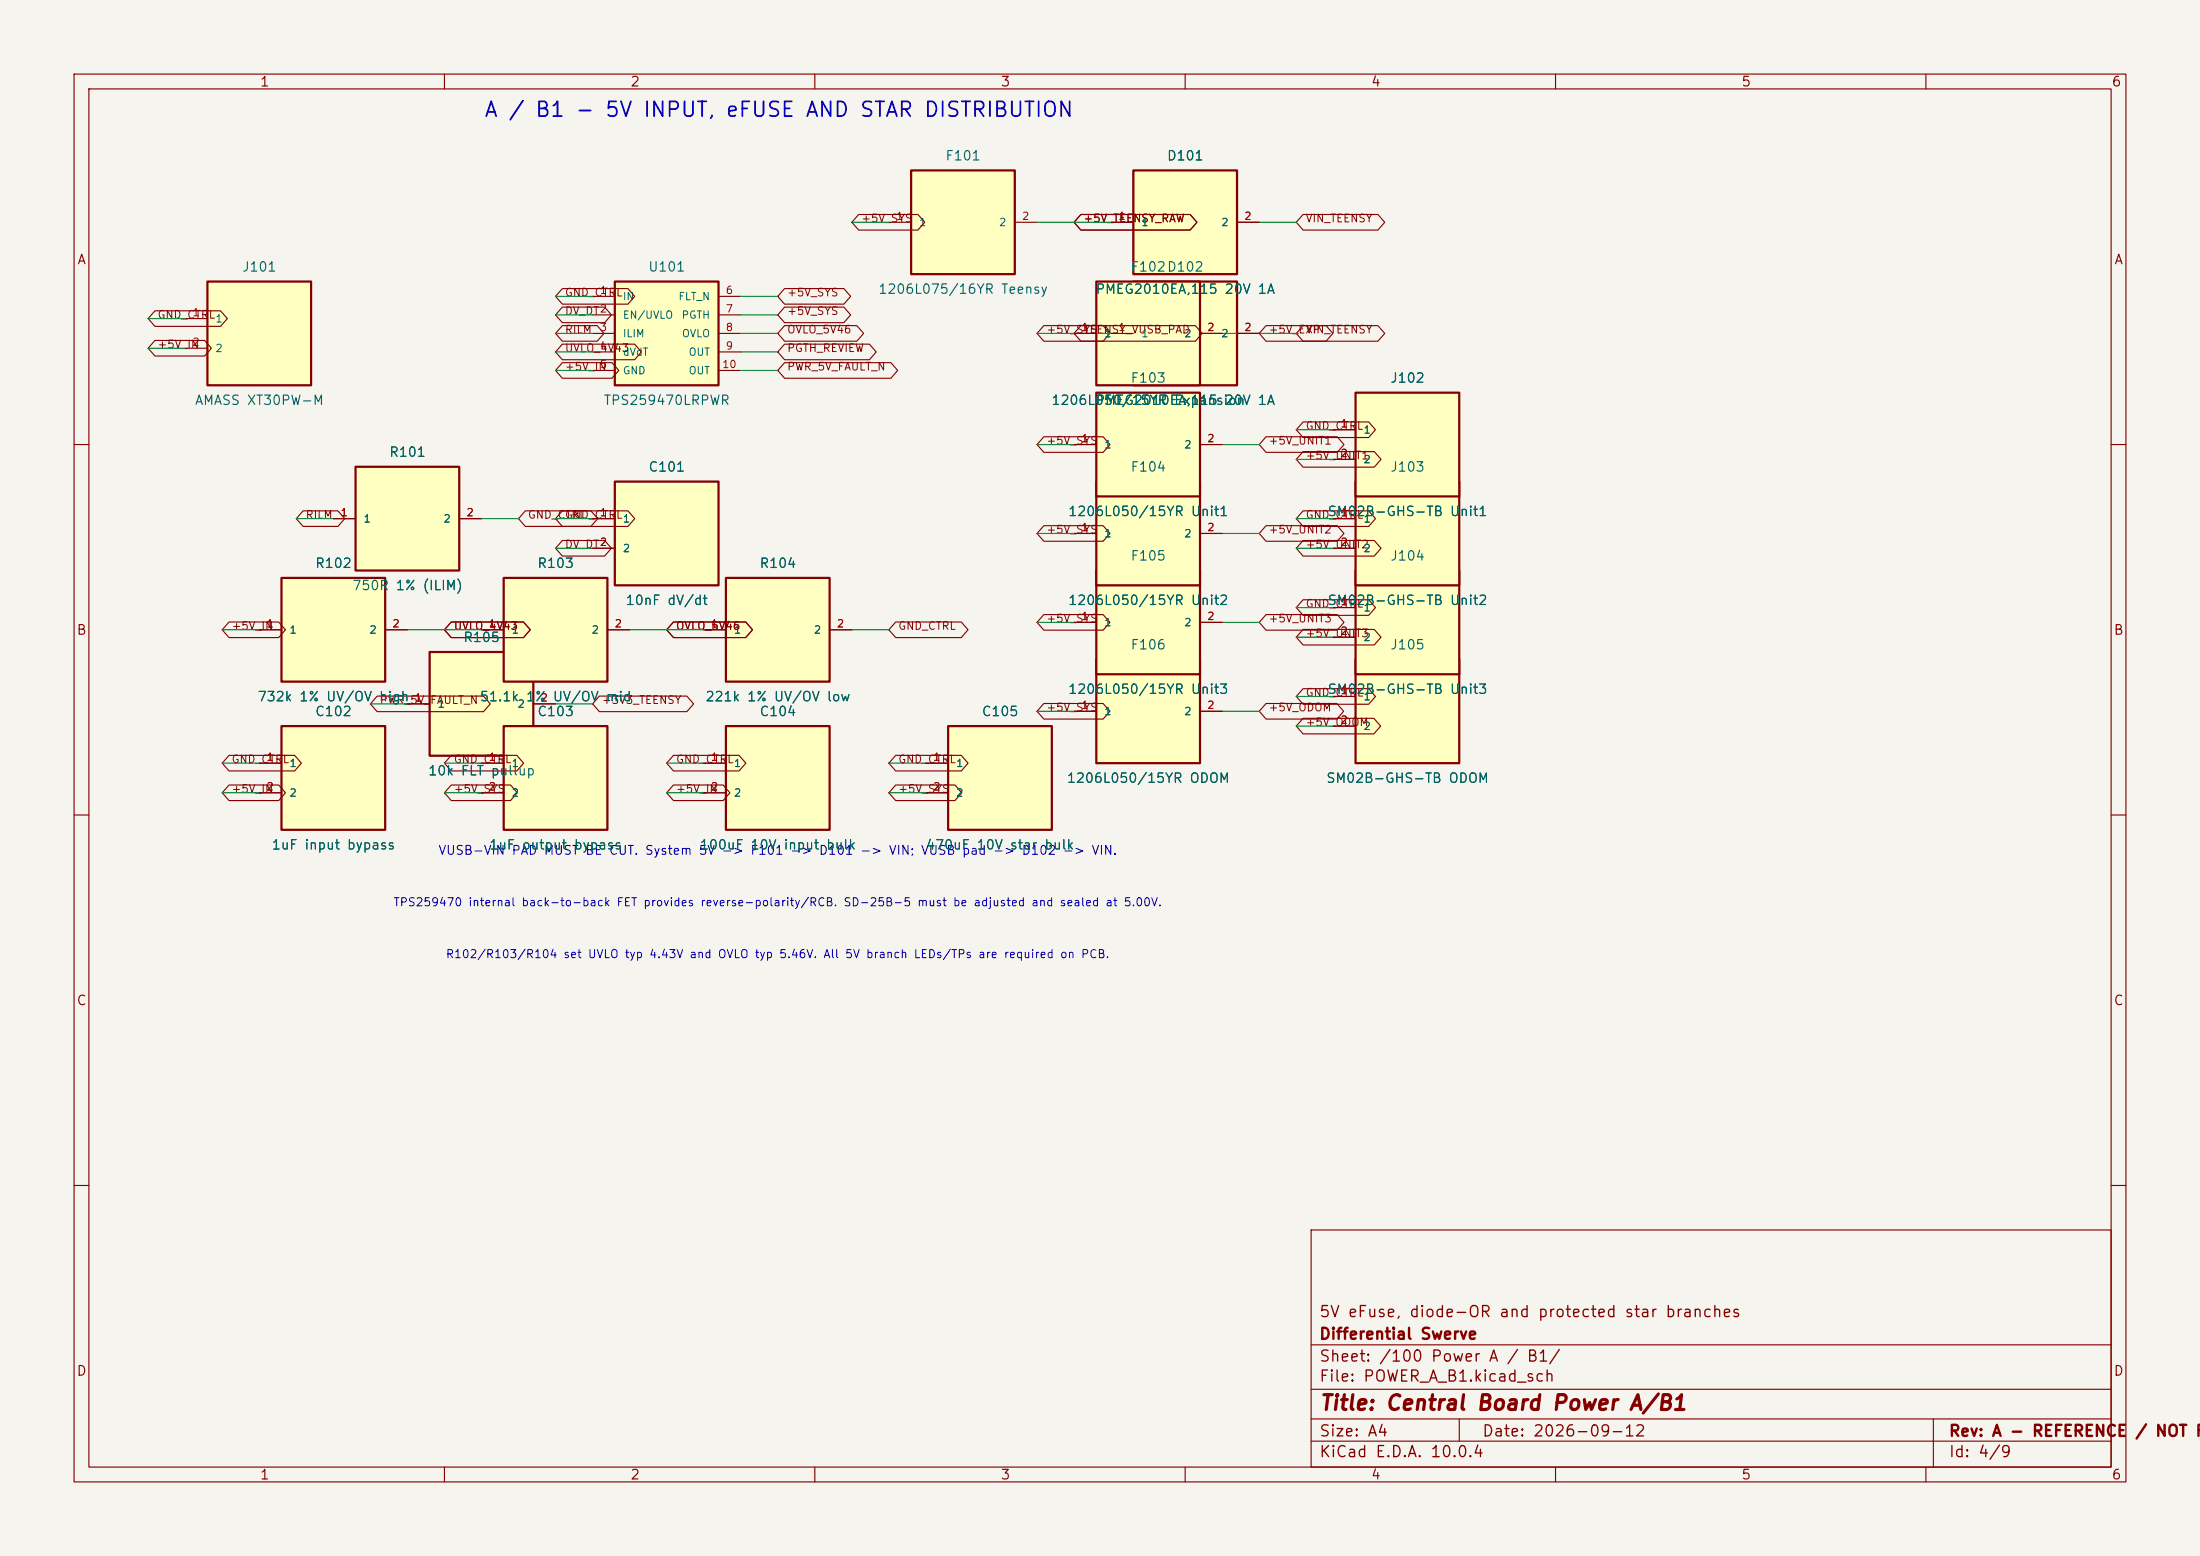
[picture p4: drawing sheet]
<svg xmlns="http://www.w3.org/2000/svg" width="297mm" height="210mm" viewBox="0 0 297 210" stroke-linecap="round" stroke-linejoin="round" font-family="sans-serif">
<path d="M0 0h297v210h-297z" fill="#f5f4ef" stroke="#f5f4ef" stroke-width=".14"/>
<g fill="none" stroke="#840000" stroke-width=".15">
<path d="M10 10h277v190h-277zM12 12h273v186h-273zM60 10v2M110 10v2M160 10v2M210 10v2M260 10v2M10 60h2M285 60h2M10 110h2M285 110h2M10 160h2"/>
<path d="M177 166h108v32h-108zM285 160h2M60 198v2M110 198v2M160 198v2M177 194.5h108M177 191.5h108M177 187.5h108M177 181.5h108M197 191.5v3M210 198v2M260 198v2"/>
<path d="M261 191.5v6.5"/>
</g>
<path d="M128 98h14v14h-14z" fill="#ffffc2"/>
<path d="M128 98h14v14h-14z" fill="none" stroke="#840000" stroke-width=".3"/>
<path d="M125 103h3M125 107h3" fill="none" stroke="#840000" stroke-width=".15"/>
<path d="M148 89h14v14h-14z" fill="#ffffc2"/>
<path d="M148 89h14v14h-14z" fill="none" stroke="#840000" stroke-width=".3"/>
<path d="M145 96h3M162 96h3" fill="none" stroke="#840000" stroke-width=".15"/>
<path d="M183 89h14v14h-14z" fill="#ffffc2"/>
<path d="M183 89h14v14h-14z" fill="none" stroke="#840000" stroke-width=".3"/>
<path d="M180 94h3M180 98h3" fill="none" stroke="#840000" stroke-width=".15"/>
<path d="M58 88h14v14h-14z" fill="#ffffc2"/>
<path d="M58 88h14v14h-14z" fill="none" stroke="#840000" stroke-width=".3"/>
<path d="M55 95h3M72 95h3" fill="none" stroke="#840000" stroke-width=".15"/>
<path d="M183 77h14v14h-14z" fill="#ffffc2"/>
<path d="M183 77h14v14h-14z" fill="none" stroke="#840000" stroke-width=".3"/>
<path d="M180 82h3M180 86h3" fill="none" stroke="#840000" stroke-width=".15"/>
<path d="M68 78h14v14h-14z" fill="#ffffc2"/>
<path d="M68 78h14v14h-14z" fill="none" stroke="#840000" stroke-width=".3"/>
<path d="M65 85h3M82 85h3" fill="none" stroke="#840000" stroke-width=".15"/>
<path d="M183 65h14v14h-14z" fill="#ffffc2"/>
<path d="M183 65h14v14h-14z" fill="none" stroke="#840000" stroke-width=".3"/>
<path d="M180 70h3M180 74h3" fill="none" stroke="#840000" stroke-width=".15"/>
<path d="M183 53h14v14h-14z" fill="#ffffc2"/>
<path d="M183 53h14v14h-14z" fill="none" stroke="#840000" stroke-width=".3"/>
<path d="M180 58h3M180 62h3" fill="none" stroke="#840000" stroke-width=".15"/>
<path d="M148 77h14v14h-14z" fill="#ffffc2"/>
<path d="M148 77h14v14h-14z" fill="none" stroke="#840000" stroke-width=".3"/>
<path d="M145 84h3M162 84h3" fill="none" stroke="#840000" stroke-width=".15"/>
<path d="M98 78h14v14h-14z" fill="#ffffc2"/>
<path d="M98 78h14v14h-14z" fill="none" stroke="#840000" stroke-width=".3"/>
<path d="M95 85h3M112 85h3" fill="none" stroke="#840000" stroke-width=".15"/>
<path d="M83 65h14v14h-14z" fill="#ffffc2"/>
<path d="M83 65h14v14h-14z" fill="none" stroke="#840000" stroke-width=".3"/>
<path d="M80 70h3M80 74h3" fill="none" stroke="#840000" stroke-width=".15"/>
<path d="M48 63h14v14h-14z" fill="#ffffc2"/>
<path d="M48 63h14v14h-14z" fill="none" stroke="#840000" stroke-width=".3"/>
<path d="M45 70h3M62 70h3" fill="none" stroke="#840000" stroke-width=".15"/>
<path d="M148 65h14v14h-14z" fill="#ffffc2"/>
<path d="M148 65h14v14h-14z" fill="none" stroke="#840000" stroke-width=".3"/>
<path d="M145 72h3M162 72h3" fill="none" stroke="#840000" stroke-width=".15"/>
<path d="M38 98h14v14h-14z" fill="#ffffc2"/>
<path d="M38 98h14v14h-14z" fill="none" stroke="#840000" stroke-width=".3"/>
<path d="M35 103h3M35 107h3" fill="none" stroke="#840000" stroke-width=".15"/>
<path d="M148 53h14v14h-14z" fill="#ffffc2"/>
<path d="M148 53h14v14h-14z" fill="none" stroke="#840000" stroke-width=".3"/>
<path d="M145 60h3M162 60h3" fill="none" stroke="#840000" stroke-width=".15"/>
<path d="M153 38h14v14h-14z" fill="#ffffc2"/>
<path d="M153 38h14v14h-14z" fill="none" stroke="#840000" stroke-width=".3"/>
<path d="M150 45h3M167 45h3" fill="none" stroke="#840000" stroke-width=".15"/>
<path d="M148 38h14v14h-14z" fill="#ffffc2"/>
<path d="M148 38h14v14h-14z" fill="none" stroke="#840000" stroke-width=".3"/>
<path d="M145 45h3M162 45h3" fill="none" stroke="#840000" stroke-width=".15"/>
<path d="M68 98h14v14h-14z" fill="#ffffc2"/>
<path d="M68 98h14v14h-14z" fill="none" stroke="#840000" stroke-width=".3"/>
<path d="M65 103h3M65 107h3" fill="none" stroke="#840000" stroke-width=".15"/>
<path d="M83 38h14v14h-14z" fill="#ffffc2"/>
<path d="M83 38h14v14h-14z" fill="none" stroke="#840000" stroke-width=".3"/>
<path d="M80 40h3M80 42.5h3M80 45h3M80 47.5h3M80 50h3M97 40h3M97 42.5h3M97 45h3M97 47.5h3M97 50h3" fill="none" stroke="#840000" stroke-width=".15"/>
<path d="M98 98h14v14h-14z" fill="#ffffc2"/>
<path d="M98 98h14v14h-14z" fill="none" stroke="#840000" stroke-width=".3"/>
<path d="M95 103h3M95 107h3" fill="none" stroke="#840000" stroke-width=".15"/>
<path d="M153 23h14v14h-14z" fill="#ffffc2"/>
<path d="M153 23h14v14h-14z" fill="none" stroke="#840000" stroke-width=".3"/>
<path d="M150 30h3M167 30h3" fill="none" stroke="#840000" stroke-width=".15"/>
<path d="M38 78h14v14h-14z" fill="#ffffc2"/>
<path d="M38 78h14v14h-14z" fill="none" stroke="#840000" stroke-width=".3"/>
<path d="M35 85h3M52 85h3" fill="none" stroke="#840000" stroke-width=".15"/>
<path d="M28 38h14v14h-14z" fill="#ffffc2"/>
<path d="M28 38h14v14h-14z" fill="none" stroke="#840000" stroke-width=".3"/>
<path d="M25 43h3M25 47h3" fill="none" stroke="#840000" stroke-width=".15"/>
<path d="M123 23h14v14h-14z" fill="#ffffc2"/>
<path d="M123 23h14v14h-14z" fill="none" stroke="#840000" stroke-width=".3"/>
<g fill="none" stroke="#840000" stroke-width=".15">
<path d="M75.9 38.9h8.9l.9 1.1-.9 1.1h-8.9l-.9-1.1zM105.9 38.9h8l.9 1.1-.9 1.1h-8l-.9-1.1zM115.9 28.9h8l.9 1.1-.9 1.1h-8l-.9-1.1zM120 30h3M137 30h3M145.9 28.9h14.8l.9 1.1-.9 1.1h-14.8l-.9-1.1zM150 30h3M167 30h3M175.9 28.9h10.1l.9 1.1-.9 1.1h-10.1l-.9-1.1zM20.9 45.9h6.7l.9 1.1-.9 1.1h-6.7l-.9-1.1zM20.9 41.9h8.9l.9 1.1-.9 1.1h-8.9l-.9-1.1zM75.9 41.4h5.7l.9 1.1-.9 1.1h-5.7l-.9-1.1z"/>
<path d="M75.9 46.4h9.8l.9 1.1-.9 1.1h-9.8l-.9-1.1zM75.9 48.9h6.7l.9 1.1-.9 1.1h-6.7l-.9-1.1zM75.9 43.9h4.7l.9 1.1-.9 1.1h-4.7l-.9-1.1zM105.9 48.9h14.4l.9 1.1-.9 1.1h-14.4l-.9-1.1zM105.9 46.4h11.5l.9 1.1-.9 1.1h-11.5l-.9-1.1zM105.9 43.9h9.8l.9 1.1-.9 1.1h-9.8l-.9-1.1zM105.9 41.4h8l.9 1.1-.9 1.1h-8l-.9-1.1zM140.9 43.9h8l.9 1.1-.9 1.1h-8l-.9-1.1zM140.9 58.9h8l.9 1.1-.9 1.1h-8l-.9-1.1zM145 45h3M145.9 43.9h15.5l.9 1.1-.9 1.1h-15.5l-.9-1.1zM150 45h3"/>
<path d="M162 45h3M167 45h3M170.9 43.9h8.1l.9 1.1-.9 1.1h-8.1l-.9-1.1zM170.9 58.9h9.6l.9 1.1-.9 1.1h-9.6l-.9-1.1zM175.9 43.9h10.1l.9 1.1-.9 1.1h-10.1l-.9-1.1zM175.9 56.9h8.9l.9 1.1-.9 1.1h-8.9l-.9-1.1zM180 58h3M40.9 68.9h4.7l.9 1.1-.9 1.1h-4.7l-.9-1.1zM45 70h3M62 70h3M70.9 68.9h8.9l.9 1.1-.9 1.1h-8.9l-.9-1.1zM75.9 68.9h8.9l.9 1.1-.9 1.1h-8.9l-.9-1.1z"/>
<path d="M75.9 72.9h5.7l.9 1.1-.9 1.1h-5.7l-.9-1.1zM80 70h3M80 74h3M140.9 70.9h8l.9 1.1-.9 1.1h-8l-.9-1.1zM145 60h3M145 72h3M162 60h3M162 72h3M170.9 70.9h9.6l.9 1.1-.9 1.1h-9.6l-.9-1.1zM175.9 68.9h8.9l.9 1.1-.9 1.1h-8.9l-.9-1.1zM175.9 60.9h9.6l.9 1.1-.9 1.1h-9.6l-.9-1.1zM175.9 72.9h9.6l.9 1.1-.9 1.1h-9.6l-.9-1.1z"/>
<path d="M180 70h3M180 74h3M180 62h3M30.9 83.9h6.7l.9 1.1-.9 1.1h-6.7l-.9-1.1zM35 85h3M50.9 93.9h14.4l.9 1.1-.9 1.1h-14.4l-.9-1.1zM52 85h3M55 95h3M60.9 83.9h9.8l.9 1.1-.9 1.1h-9.8l-.9-1.1zM65 85h3M72 95h3M80.9 93.9h11.8l.9 1.1-.9 1.1h-11.8l-.9-1.1z"/>
<path d="M82 85h3M90.9 83.9h9.8l.9 1.1-.9 1.1h-9.8l-.9-1.1zM95 85h3M112 85h3M120.9 83.9h8.9l.9 1.1-.9 1.1h-8.9l-.9-1.1zM140.9 82.9h8l.9 1.1-.9 1.1h-8l-.9-1.1zM140.9 94.9h8l.9 1.1-.9 1.1h-8l-.9-1.1zM145 96h3M145 84h3M162 96h3M162 84h3M170.9 82.9h9.6l.9 1.1-.9 1.1h-9.6l-.9-1.1z"/>
<path d="M170.9 94.9h9.6l.9 1.1-.9 1.1h-9.6l-.9-1.1zM175.9 84.9h9.6l.9 1.1-.9 1.1h-9.6l-.9-1.1zM175.9 80.9h8.9l.9 1.1-.9 1.1h-8.9l-.9-1.1zM175.9 92.9h8.9l.9 1.1-.9 1.1h-8.9l-.9-1.1zM175.9 96.9h9.6l.9 1.1-.9 1.1h-9.6l-.9-1.1zM180 82h3M180 86h3M180 94h3M180 98h3M30.9 101.9h8.9l.9 1.1-.9 1.1h-8.9l-.9-1.1zM30.9 105.9h6.7l.9 1.1-.9 1.1h-6.7l-.9-1.1zM35 103h3"/>
<path d="M35 107h3M60.9 105.9h8l.9 1.1-.9 1.1h-8l-.9-1.1zM60.9 101.9h8.9l.9 1.1-.9 1.1h-8.9l-.9-1.1zM65 103h3M65 107h3M90.9 101.9h8.9l.9 1.1-.9 1.1h-8.9l-.9-1.1zM90.9 105.9h6.7l.9 1.1-.9 1.1h-6.7l-.9-1.1zM95 103h3M95 107h3M120.9 105.9h8l.9 1.1-.9 1.1h-8l-.9-1.1zM120.9 101.9h8.9l.9 1.1-.9 1.1h-8.9l-.9-1.1zM125 103h3"/>
<path d="M125 107h3"/>
</g>
<g fill="none" stroke="#009600" stroke-width=".15">
<path d="M115 30h5M140 30h10M170 30h5M20 47h5M20 43h5M75 45h5M75 50h5M75 47.5h5M75 40h5M75 42.5h5M100 45h5M100 50h5"/>
<path d="M100 47.5h5M100 40h5M100 42.5h5M140 45h10M165 45h10M175 58h5M40 70h5M65 70h5M75 74h5M75 70h5M140 60h5M140 72h5"/>
<path d="M165 60h5M165 72h5M175 62h5M175 74h5M175 70h5M30 85h5M50 95h5M55 85h10M75 95h5M85 85h10M115 85h5M140 84h5"/>
<path d="M140 96h5M165 84h5M165 96h5M175 94h5M175 86h5M175 82h5M175 98h5M30 107h5M30 103h5M60 107h5M60 103h5M90 107h5"/>
<path d="M90 103h5M120 107h5M120 103h5"/>
</g>
<text font-size="2" fill="#0000c2" x="65.3" y="16.3">A / B1 - 5V INPUT, eFUSE AND STAR DISTRIBUTION</text>
<text font-size="2" fill="#840000" x="178" y="190.8">Title: Central Board Power A/B1</text>
<g font-size="1.5" fill="#840000">
<text x="178" y="178.2">5V eFuse, diode-OR and protected star branches</text>
<text x="178" y="184.2">Sheet: /100 Power A / B1/</text>
<text x="178" y="181.2">Differential Swerve</text>
<text x="178" y="186.9">File: POWER_A_B1.kicad_sch</text>
<text x="178" y="197.1">KiCad E.D.A. 10.0.4</text>
<text x="178" y="194.3">Size: A4</text>
<text x="200" y="194.3">Date: 2026-09-12</text>
<text x="263" y="194.3">Rev: A - REFERENCE</text>
<text x="263" y="197.1">Id: 4/9</text>
<text x="288.1" y="194.3">/ NOT FO</text>
</g>
<g font-size="1.3" fill="#840000">
<text x="35" y="12">1</text>
<text x="85" y="12">2</text>
<text x="135" y="12">3</text>
<text x="185" y="12">4</text>
<text x="235" y="12">5</text>
<text x="285" y="12">6</text>
<text x="10.3" y="36">A</text>
<text x="285.3" y="36">A</text>
<text x="10.3" y="86">B</text>
<text x="285.3" y="86">B</text>
<text x="10.3" y="136">C</text>
<text x="285.3" y="136">C</text>
<text x="10.3" y="186">D</text>
<text x="285.3" y="186">D</text>
<text x="35" y="200">1</text>
<text x="85" y="200">2</text>
<text x="135" y="200">3</text>
<text x="185" y="200">4</text>
<text x="235" y="200">5</text>
<text x="285" y="200">6</text>
</g>
<g font-size="1.3" fill="#006464">
<text x="127.5" y="22">F101</text>
<text x="157.4" y="22">D101</text>
<text x="32.6" y="37">J101</text>
<text x="87.4" y="37">U101</text>
<text x="118.5" y="40">1206L075/16YR Teensy</text>
<text x="147.8" y="40">PMEG2010EA,115 20V 1A</text>
<text x="152.5" y="37">F102D102</text>
<text x="152.5" y="52">F103</text>
<text x="187.6" y="52">J102</text>
<text x="26.2" y="55">AMASS XT30PW-M</text>
<text x="81.4" y="55">TPS259470LRPWR</text>
<text x="141.8" y="55">1206L050/15YR Expansion</text>
<text x="147.8" y="55">PMEG2010EA,115 20V 1A</text>
<text x="52.4" y="62">R101</text>
<text x="87.4" y="64">C101</text>
<text x="152.5" y="64">F104</text>
<text x="187.6" y="64">J103</text>
<text x="144.1" y="70">1206L050/15YR Unit1</text>
<text x="179.1" y="70">SM02B-GHS-TB Unit1</text>
<text x="42.4" y="77">R102</text>
<text x="72.4" y="77">R103</text>
<text x="102.4" y="77">R104</text>
<text x="152.5" y="76">F105</text>
<text x="187.6" y="76">J104</text>
<text x="47.5" y="80">750R 1% (ILIM)</text>
<text x="84.4" y="82">10nF dV/dt</text>
<text x="144.1" y="82">1206L050/15YR Unit2</text>
<text x="179.1" y="82">SM02B-GHS-TB Unit2</text>
<text x="62.4" y="87">R105</text>
<text x="152.5" y="88">F106</text>
<text x="187.6" y="88">J105</text>
<text x="34.7" y="95">732k 1% UV/OV high</text>
<text x="64.7" y="95">51.1k 1% UV/OV mid</text>
<text x="95.1" y="95">221k 1% UV/OV low</text>
<text x="144.1" y="94">1206L050/15YR Unit3</text>
<text x="179.1" y="94">SM02B-GHS-TB Unit3</text>
<text x="42.4" y="97">C102</text>
<text x="72.4" y="97">C103</text>
<text x="102.4" y="97">C104</text>
<text x="132.4" y="97">C105</text>
<text x="57.7" y="105">10k FLT pullup</text>
<text x="143.9" y="106">1206L050/15YR ODOM</text>
<text x="179" y="106">SM02B-GHS-TB ODOM</text>
<text x="36.6" y="115">1uF input bypass</text>
<text x="65.9" y="115">1uF output bypass</text>
<text x="94.4" y="115">100uF 10V input bulk</text>
<text x="124.9" y="115">470uF 10V star bulk</text>
</g>
<text font-size="1.2" fill="#0000c2" x="59.1" y="115.7">VUSB-VIN PAD MUST BE CUT. System 5V -&gt; F101 -&gt; D101 -&gt; VIN; VUSB pad -&gt; D102 -&gt; VIN.</text>
<g font-size="1.1" fill="#840000">
<text x="116.2" y="30.3">+5V_SYS</text>
<text x="146.2" y="30.3">+5V_TEENSY_RAW</text>
<text x="176.2" y="30.3">VIN_TEENSY</text>
<text x="76.2" y="40.3">GND_CTRL</text>
<text x="106.2" y="40.3">+5V_SYS</text>
<text x="21.2" y="47.3">+5V_IN</text>
<text x="21.2" y="43.3">GND_CTRL</text>
<text x="76.2" y="42.8">DV_DT</text>
<text x="76.2" y="47.8">UVLO_4V43</text>
<text x="76.2" y="45.3">RILM</text>
<text x="106.2" y="47.8">PGTH_REVIEW</text>
<text x="106.2" y="45.3">OVLO_5V46</text>
<text x="106.2" y="42.8">+5V_SYS</text>
<text x="141.2" y="45.3">+5V_SYS</text>
<text x="146.2" y="45.3">TEENSY_VUSB_PAD</text>
<text x="171.2" y="45.3">+5V_EXP</text>
<text x="176.2" y="45.3">VIN_TEENSY</text>
<text x="76.2" y="50.3">+5V_IN</text>
<text x="106.2" y="50.3">PWR_5V_FAULT_N</text>
<text x="176.2" y="58.3">GND_CTRL</text>
<text x="141.2" y="60.3">+5V_SYS</text>
<text x="171.2" y="60.3">+5V_UNIT1</text>
<text x="176.2" y="62.3">+5V_UNIT1</text>
<text x="41.2" y="70.3">RILM</text>
<text x="71.2" y="70.3">GND_CTRL</text>
<text x="76.2" y="70.3">GND_CTRL</text>
<text x="176.2" y="70.3">GND_CTRL</text>
<text x="76.2" y="74.3">DV_DT</text>
<text x="141.2" y="72.3">+5V_SYS</text>
<text x="171.2" y="72.3">+5V_UNIT2</text>
<text x="176.2" y="74.3">+5V_UNIT2</text>
<text x="176.2" y="82.3">GND_CTRL</text>
<text x="31.2" y="85.3">+5V_IN</text>
<text x="61.2" y="85.3">UVLO_4V43</text>
<text x="91.2" y="85.3">OVLO_5V46</text>
<text x="121.2" y="85.3">GND_CTRL</text>
<text x="141.2" y="84.3">+5V_SYS</text>
<text x="171.2" y="84.3">+5V_UNIT3</text>
<text x="176.2" y="86.3">+5V_UNIT3</text>
<text x="51.2" y="95.3">PWR_5V_FAULT_N</text>
<text x="81.2" y="95.3">+3V3_TEENSY</text>
<text x="176.2" y="94.3">GND_CTRL</text>
<text x="141.2" y="96.3">+5V_SYS</text>
<text x="171.2" y="96.3">+5V_ODOM</text>
<text x="176.2" y="98.3">+5V_ODOM</text>
<text x="31.2" y="103.3">GND_CTRL</text>
<text x="31.2" y="107.3">+5V_IN</text>
<text x="61.2" y="107.3">+5V_SYS</text>
<text x="61.2" y="103.3">GND_CTRL</text>
<text x="91.2" y="103.3">GND_CTRL</text>
<text x="91.2" y="107.3">+5V_IN</text>
<text x="121.2" y="107.3">+5V_SYS</text>
<text x="121.2" y="103.3">GND_CTRL</text>
</g>
<g font-size="1.1" fill="#0000c2">
<text x="53" y="122.6">TPS259470 internal back-to-back FET provides reverse-polarity/RCB. SD-25B-5 must be adjusted and sealed at 5.00V.</text>
<text x="60.1" y="129.6">R102/R103/R104 set UVLO typ 4.43V and OVLO typ 5.46V. All 5V branch LEDs/TPs are required on PCB.</text>
</g>
<g font-size="1" fill="#a90000">
<text x="120.9" y="29.9">1</text>
<text x="137.9" y="29.9">2</text>
<text x="150.9" y="29.9">1</text>
<text x="167.9" y="29.9">2</text>
<text x="80.9" y="39.9">1</text>
<text x="97.9" y="39.9">6</text>
<text x="25.9" y="42.9">1</text>
<text x="25.9" y="46.9">2</text>
<text x="80.9" y="42.4">2</text>
<text x="80.9" y="44.9">3</text>
<text x="80.9" y="47.4">4</text>
<text x="97.9" y="42.4">7</text>
<text x="97.9" y="44.9">8</text>
<text x="97.9" y="47.4">9</text>
<text x="145.9" y="44.9">1</text>
<text x="150.9" y="44.9">1</text>
<text x="162.9" y="44.9">2</text>
<text x="167.9" y="44.9">2</text>
<text x="80.9" y="49.9">5</text>
<text x="97.4" y="49.9">10</text>
<text x="145.9" y="59.9">1</text>
<text x="162.9" y="59.9">2</text>
<text x="180.9" y="57.9">1</text>
<text x="180.9" y="61.9">2</text>
<text x="45.9" y="69.9">1</text>
<text x="62.9" y="69.9">2</text>
<text x="80.9" y="69.9">1</text>
<text x="145.9" y="71.9">1</text>
<text x="162.9" y="71.9">2</text>
<text x="180.9" y="69.9">1</text>
<text x="80.9" y="73.9">2</text>
<text x="180.9" y="73.9">2</text>
<text x="145.9" y="83.9">1</text>
<text x="162.9" y="83.9">2</text>
<text x="180.9" y="81.9">1</text>
<text x="35.9" y="84.9">1</text>
<text x="52.9" y="84.9">2</text>
<text x="65.9" y="84.9">1</text>
<text x="82.9" y="84.9">2</text>
<text x="95.9" y="84.9">1</text>
<text x="112.9" y="84.9">2</text>
<text x="180.9" y="85.9">2</text>
<text x="55.9" y="94.9">1</text>
<text x="72.9" y="94.9">2</text>
<text x="145.9" y="95.9">1</text>
<text x="162.9" y="95.9">2</text>
<text x="180.9" y="93.9">1</text>
<text x="180.9" y="97.9">2</text>
<text x="35.9" y="102.9">1</text>
<text x="35.9" y="106.9">2</text>
<text x="65.9" y="102.9">1</text>
<text x="65.9" y="106.9">2</text>
<text x="95.9" y="102.9">1</text>
<text x="95.9" y="106.9">2</text>
<text x="125.9" y="102.9">1</text>
<text x="125.9" y="106.9">2</text>
</g>
<g font-size="1" fill="#006464">
<text x="124" y="30.8">1</text>
<text x="134.8" y="30.8">2</text>
<text x="154" y="30.8">1</text>
<text x="164.8" y="30.8">2</text>
<text x="84" y="40.8">IN</text>
<text x="91.5" y="40.8">FLT_N</text>
<text x="29" y="43.8">1</text>
<text x="29" y="47.8">2</text>
<text x="84" y="43.3">EN/UVLO</text>
<text x="84" y="45.8">ILIM</text>
<text x="91.9" y="43.3">PGTH</text>
<text x="92" y="45.8">OVLO</text>
<text x="149" y="45.8">1</text>
<text x="154" y="45.8">1</text>
<text x="159.8" y="45.8">2</text>
<text x="164.8" y="45.8">2</text>
<text x="84" y="48.3">dVdT</text>
<text x="84" y="50.8">GND</text>
<text x="92.9" y="48.3">OUT</text>
<text x="92.9" y="50.8">OUT</text>
<text x="184" y="58.8">1</text>
<text x="149" y="60.8">1</text>
<text x="159.8" y="60.8">2</text>
<text x="184" y="62.8">2</text>
<text x="49" y="70.8">1</text>
<text x="59.8" y="70.8">2</text>
<text x="84" y="70.8">1</text>
<text x="184" y="70.8">1</text>
<text x="84" y="74.8">2</text>
<text x="149" y="72.8">1</text>
<text x="159.8" y="72.8">2</text>
<text x="184" y="74.8">2</text>
<text x="184" y="82.8">1</text>
<text x="39" y="85.8">1</text>
<text x="49.8" y="85.8">2</text>
<text x="69" y="85.8">1</text>
<text x="79.8" y="85.8">2</text>
<text x="99" y="85.8">1</text>
<text x="109.8" y="85.8">2</text>
<text x="149" y="84.8">1</text>
<text x="159.8" y="84.8">2</text>
<text x="184" y="86.8">2</text>
<text x="59" y="95.8">1</text>
<text x="69.8" y="95.8">2</text>
<text x="184" y="94.8">1</text>
<text x="149" y="96.8">1</text>
<text x="159.8" y="96.8">2</text>
<text x="184" y="98.8">2</text>
<text x="39" y="103.8">1</text>
<text x="39" y="107.8">2</text>
<text x="69" y="103.8">1</text>
<text x="69" y="107.8">2</text>
<text x="99" y="103.8">1</text>
<text x="99" y="107.8">2</text>
<text x="129" y="103.8">1</text>
<text x="129" y="107.8">2</text>
</g>
</svg>
